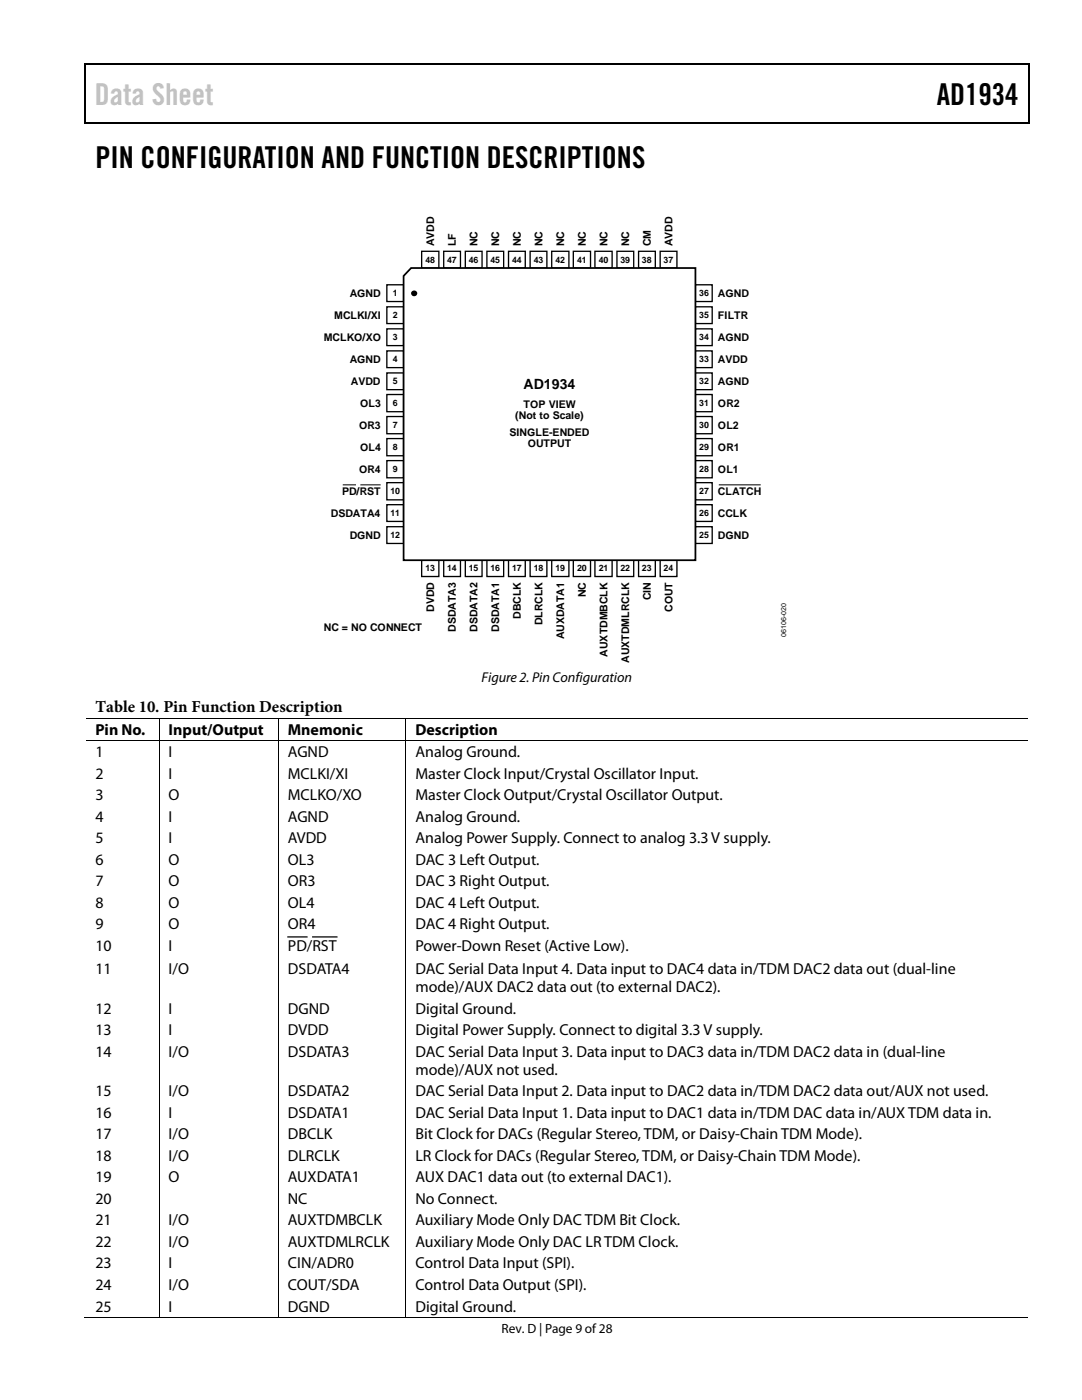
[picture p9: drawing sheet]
<svg xmlns="http://www.w3.org/2000/svg" width="216mm" height="279mm" viewBox="0 0 216 279" stroke-linecap="round" stroke-linejoin="round" font-family="sans-serif">
<path d="M16.9 12.7h.2v1h-.2zM16.9 12.7h.2v.3h-.2zM82.5 12.7h.3v.3h-.3zM205.1 12.7h.3v1h-.3zM205.1 12.7h.3v.3h-.3zM16.9 24.4h.2v.2h-.2zM82.3 24.4h.2v.2h-.2zM205.1 24.4h.3v.2h-.3z" fill="#000"/>
<path d="M17 13.7v10.7M17.1 12.8h65.4M82.8 12.8h122.3M205.2 13.7v10.7M17.1 24.5h188" fill="none" stroke="#000" stroke-width=".25"/>
<path d="M84.1 50.2h3.5v3.3h-3.5z" fill="#fff"/>
<path d="M84.1 50.2h3.5v3.3h-3.5z" fill="none" stroke="#000" stroke-width=".26"/>
<path d="M88.5 50.2h3.4v3.3h-3.4z" fill="#fff"/>
<path d="M88.5 50.2h3.4v3.3h-3.4z" fill="none" stroke="#000" stroke-width=".26"/>
<path d="M92.8 50.2h3.4v3.3h-3.4z" fill="#fff"/>
<path d="M92.8 50.2h3.4v3.3h-3.4z" fill="none" stroke="#000" stroke-width=".26"/>
<path d="M97.2 50.2h3.3v3.3h-3.3z" fill="#fff"/>
<path d="M97.2 50.2h3.3v3.3h-3.3z" fill="none" stroke="#000" stroke-width=".26"/>
<path d="M101.5 50.2h3.3v3.3h-3.3z" fill="#fff"/>
<path d="M101.5 50.2h3.3v3.3h-3.3z" fill="none" stroke="#000" stroke-width=".26"/>
<path d="M105.8 50.2h3.3v3.3h-3.3z" fill="#fff"/>
<path d="M105.8 50.2h3.3v3.3h-3.3z" fill="none" stroke="#000" stroke-width=".26"/>
<path d="M110.1 50.2h3.4v3.3h-3.4z" fill="#fff"/>
<path d="M110.1 50.2h3.4v3.3h-3.4z" fill="none" stroke="#000" stroke-width=".26"/>
<path d="M114.4 50.2h3.4v3.3h-3.4z" fill="#fff"/>
<path d="M114.4 50.2h3.4v3.3h-3.4z" fill="none" stroke="#000" stroke-width=".26"/>
<path d="M118.7 50.2h3.4v3.3h-3.4z" fill="#fff"/>
<path d="M118.7 50.2h3.4v3.3h-3.4z" fill="none" stroke="#000" stroke-width=".26"/>
<path d="M123.1 50.2h3.4v3.3h-3.4z" fill="#fff"/>
<path d="M123.1 50.2h3.4v3.3h-3.4z" fill="none" stroke="#000" stroke-width=".26"/>
<path d="M127.4 50.2h3.4v3.3h-3.4z" fill="#fff"/>
<path d="M127.4 50.2h3.4v3.3h-3.4z" fill="none" stroke="#000" stroke-width=".26"/>
<path d="M131.7 50.2h3.4v3.3h-3.4z" fill="#fff"/>
<path d="M131.7 50.2h3.4v3.3h-3.4z" fill="none" stroke="#000" stroke-width=".26"/>
<path d="M84.1 111.7h3.5v3.4h-3.5z" fill="#fff"/>
<path d="M84.1 111.7h3.5v3.4h-3.5z" fill="none" stroke="#000" stroke-width=".26"/>
<path d="M88.5 111.7h3.4v3.4h-3.4z" fill="#fff"/>
<path d="M88.5 111.7h3.4v3.4h-3.4z" fill="none" stroke="#000" stroke-width=".26"/>
<path d="M92.8 111.7h3.4v3.4h-3.4z" fill="#fff"/>
<path d="M92.8 111.7h3.4v3.4h-3.4z" fill="none" stroke="#000" stroke-width=".26"/>
<path d="M97.2 111.7h3.3v3.4h-3.3z" fill="#fff"/>
<path d="M97.2 111.7h3.3v3.4h-3.3z" fill="none" stroke="#000" stroke-width=".26"/>
<path d="M101.5 111.7h3.3v3.4h-3.3z" fill="#fff"/>
<path d="M101.5 111.7h3.3v3.4h-3.3z" fill="none" stroke="#000" stroke-width=".26"/>
<path d="M105.8 111.7h3.3v3.4h-3.3z" fill="#fff"/>
<path d="M105.8 111.7h3.3v3.4h-3.3z" fill="none" stroke="#000" stroke-width=".26"/>
<path d="M110.1 111.7h3.4v3.4h-3.4z" fill="#fff"/>
<path d="M110.1 111.7h3.4v3.4h-3.4z" fill="none" stroke="#000" stroke-width=".26"/>
<path d="M114.4 111.7h3.4v3.4h-3.4z" fill="#fff"/>
<path d="M114.4 111.7h3.4v3.4h-3.4z" fill="none" stroke="#000" stroke-width=".26"/>
<path d="M118.7 111.7h3.4v3.4h-3.4z" fill="#fff"/>
<path d="M118.7 111.7h3.4v3.4h-3.4z" fill="none" stroke="#000" stroke-width=".26"/>
<path d="M123.1 111.7h3.4v3.4h-3.4z" fill="#fff"/>
<path d="M123.1 111.7h3.4v3.4h-3.4z" fill="none" stroke="#000" stroke-width=".26"/>
<path d="M127.4 111.7h3.4v3.4h-3.4z" fill="#fff"/>
<path d="M127.4 111.7h3.4v3.4h-3.4z" fill="none" stroke="#000" stroke-width=".26"/>
<path d="M131.7 111.7h3.4v3.4h-3.4z" fill="#fff"/>
<path d="M131.7 111.7h3.4v3.4h-3.4z" fill="none" stroke="#000" stroke-width=".26"/>
<path d="M77.2 56.8h3.3v3.4h-3.3z" fill="#fff"/>
<path d="M77.2 56.8h3.3v3.4h-3.3z" fill="none" stroke="#000" stroke-width=".26"/>
<path d="M77.2 61.2h3.3v3.4h-3.3z" fill="#fff"/>
<path d="M77.2 61.2h3.3v3.4h-3.3z" fill="none" stroke="#000" stroke-width=".26"/>
<path d="M77.2 65.6h3.3v3.4h-3.3z" fill="#fff"/>
<path d="M77.2 65.6h3.3v3.4h-3.3z" fill="none" stroke="#000" stroke-width=".26"/>
<path d="M77.2 70h3.3v3.4h-3.3z" fill="#fff"/>
<path d="M77.2 70h3.3v3.4h-3.3z" fill="none" stroke="#000" stroke-width=".26"/>
<path d="M77.2 74.4h3.3v3.4h-3.3z" fill="#fff"/>
<path d="M77.2 74.4h3.3v3.4h-3.3z" fill="none" stroke="#000" stroke-width=".26"/>
<path d="M77.2 78.7h3.3v3.5h-3.3z" fill="#fff"/>
<path d="M77.2 78.7h3.3v3.5h-3.3z" fill="none" stroke="#000" stroke-width=".26"/>
<path d="M77.2 83.1h3.3v3.5h-3.3z" fill="#fff"/>
<path d="M77.2 83.1h3.3v3.5h-3.3z" fill="none" stroke="#000" stroke-width=".26"/>
<path d="M77.2 87.5h3.3v3.5h-3.3z" fill="#fff"/>
<path d="M77.2 87.5h3.3v3.5h-3.3z" fill="none" stroke="#000" stroke-width=".26"/>
<path d="M77.2 91.9h3.3v3.5h-3.3z" fill="#fff"/>
<path d="M77.2 91.9h3.3v3.5h-3.3z" fill="none" stroke="#000" stroke-width=".26"/>
<path d="M77.2 96.3h3.3v3.5h-3.3z" fill="#fff"/>
<path d="M77.2 96.3h3.3v3.5h-3.3z" fill="none" stroke="#000" stroke-width=".26"/>
<path d="M77.2 100.7h3.3v3.4h-3.3z" fill="#fff"/>
<path d="M77.2 100.7h3.3v3.4h-3.3z" fill="none" stroke="#000" stroke-width=".26"/>
<path d="M77.2 105.1h3.3v3.4h-3.3z" fill="#fff"/>
<path d="M77.2 105.1h3.3v3.4h-3.3z" fill="none" stroke="#000" stroke-width=".26"/>
<path d="M138.8 56.8h3.3v3.4h-3.3z" fill="#fff"/>
<path d="M138.8 56.8h3.3v3.4h-3.3z" fill="none" stroke="#000" stroke-width=".26"/>
<path d="M138.8 61.2h3.3v3.4h-3.3z" fill="#fff"/>
<path d="M138.8 61.2h3.3v3.4h-3.3z" fill="none" stroke="#000" stroke-width=".26"/>
<path d="M138.8 65.6h3.3v3.4h-3.3z" fill="#fff"/>
<path d="M138.8 65.6h3.3v3.4h-3.3z" fill="none" stroke="#000" stroke-width=".26"/>
<path d="M138.8 70h3.3v3.4h-3.3z" fill="#fff"/>
<path d="M138.8 70h3.3v3.4h-3.3z" fill="none" stroke="#000" stroke-width=".26"/>
<path d="M138.8 74.4h3.3v3.4h-3.3z" fill="#fff"/>
<path d="M138.8 74.4h3.3v3.4h-3.3z" fill="none" stroke="#000" stroke-width=".26"/>
<path d="M138.8 78.7h3.3v3.5h-3.3z" fill="#fff"/>
<path d="M138.8 78.7h3.3v3.5h-3.3z" fill="none" stroke="#000" stroke-width=".26"/>
<path d="M138.8 83.1h3.3v3.5h-3.3z" fill="#fff"/>
<path d="M138.8 83.1h3.3v3.5h-3.3z" fill="none" stroke="#000" stroke-width=".26"/>
<path d="M138.8 87.5h3.3v3.5h-3.3z" fill="#fff"/>
<path d="M138.8 87.5h3.3v3.5h-3.3z" fill="none" stroke="#000" stroke-width=".26"/>
<path d="M138.8 91.9h3.3v3.5h-3.3z" fill="#fff"/>
<path d="M138.8 91.9h3.3v3.5h-3.3z" fill="none" stroke="#000" stroke-width=".26"/>
<path d="M138.8 96.3h3.3v3.5h-3.3z" fill="#fff"/>
<path d="M138.8 96.3h3.3v3.5h-3.3z" fill="none" stroke="#000" stroke-width=".26"/>
<path d="M138.8 100.7h3.3v3.4h-3.3z" fill="#fff"/>
<path d="M138.8 100.7h3.3v3.4h-3.3z" fill="none" stroke="#000" stroke-width=".26"/>
<path d="M138.8 105.1h3.3v3.4h-3.3z" fill="#fff"/>
<path d="M138.8 105.1h3.3v3.4h-3.3z" fill="none" stroke="#000" stroke-width=".26"/>
<path d="M68.4 96.8h2.6M71.9 96.8h4.1M143.4 96.8h8.4" fill="none" stroke="#000" stroke-width=".2"/>
<path d="M82 53.5h56.8v58.3h-58.3v-56.7z" fill="#fff"/>
<path d="M82 53.5h56.8v58.3h-58.3v-56.7z" fill="none" stroke="#000" stroke-width=".35"/>
<g fill="#000">
<path d="M31.7 143.3h.1v.1h-.1zM31.7 147.8h.1v.2h-.1zM55.5 143.3h.2v.1h-.2zM55.5 147.8h.2v.2h-.2zM80.9 143.3h.2v.1h-.2zM80.9 147.8h.2v.2h-.2zM31.7 262.9h.1v.2h-.1zM55.5 262.9h.2v.2h-.2zM80.9 262.9h.2v.2h-.2z"/>
<circle cx="82.7" cy="58.5" r=".61"/>
</g>
<g fill="none" stroke="#000" stroke-width=".2">
<path d="M17.1 143.3h14.6M17.1 147.9h14.6M31.8 143.4v4.4M31.8 148v114.9M31.8 143.3h23.7M31.8 147.9h23.7M55.6 143.4v4.4M55.6 148v114.9M55.7 143.3h25.2M55.7 147.9h25.2M81 143.4v4.4M81 148v114.9"/>
<path d="M81.1 143.3h124M81.1 147.9h124M16.9 263h14.8M31.8 263h23.7M55.7 263h25.2M81.1 263h124"/>
</g>
<path d="M57.4 187h3.9M62.4 187h4.8" fill="none" stroke="#000" stroke-width=".25"/>
<text font-size="6" fill="#c1c1c1" x="18.9" y="20.9">Data Sheet</text>
<g font-size="6">
<text x="186.9" y="20.9">AD1934</text>
<text x="19" y="33.6">PIN CONFIGURATION AND FUNCTION DESCRIPTIONS</text>
</g>
<text font-size="3.3" x="19" y="142.1">Table 10. Pin Function Description</text>
<g font-size="3.2">
<text x="19" y="146.6">Pin No.</text>
<text x="33.7" y="146.6">Input/Output</text>
<text x="57.4" y="146.6">Mnemonic</text>
<text x="82.9" y="146.6">Description</text>
<text x="19" y="151.1">1</text>
<text x="19" y="155.4">2</text>
<text x="33.7" y="151.1">I</text>
<text x="33.7" y="155.4">I</text>
<text x="57.4" y="151.1">AGND</text>
<text x="57.4" y="155.4">MCLKI/XI</text>
<text x="82.9" y="151.1">Analog Ground.</text>
<text x="82.9" y="155.4">Master Clock Input/Crystal Oscillator Input.</text>
<text x="19" y="159.7">3</text>
<text x="33.7" y="159.7">O</text>
<text x="57.4" y="159.7">MCLKO/XO</text>
<text x="82.9" y="159.7">Master Clock Output/Crystal Oscillator Output.</text>
<text x="19" y="164">4</text>
<text x="33.7" y="164">I</text>
<text x="57.4" y="164">AGND</text>
<text x="82.9" y="164">Analog Ground.</text>
<text x="19" y="168.3">5</text>
<text x="19" y="172.6">6</text>
<text x="33.7" y="168.3">I</text>
<text x="33.7" y="172.6">O</text>
<text x="57.4" y="168.3">AVDD</text>
<text x="57.4" y="172.6">OL3</text>
<text x="82.9" y="168.3">Analog Power Supply. Connect to analog 3.3 V supply.</text>
<text x="82.9" y="172.6">DAC 3 Left Output.</text>
<text x="19" y="176.9">7</text>
<text x="33.7" y="176.9">O</text>
<text x="57.4" y="176.9">OR3</text>
<text x="82.9" y="176.9">DAC 3 Right Output.</text>
<text x="19" y="181.2">8</text>
<text x="19" y="185.5">9</text>
<text x="33.7" y="181.2">O</text>
<text x="33.7" y="185.5">O</text>
<text x="57.4" y="181.2">OL4</text>
<text x="57.4" y="185.5">OR4</text>
<text x="82.9" y="181.2">DAC 4 Left Output.</text>
<text x="82.9" y="185.5">DAC 4 Right Output.</text>
<text x="19" y="189.8">10</text>
<text x="33.7" y="189.8">I</text>
<text x="57.4" y="189.8">PD/RST</text>
<text x="82.9" y="189.8">Power-Down Reset (Active Low).</text>
<text x="19" y="194.4">11</text>
<text x="33.7" y="194.4">I/O</text>
<text x="57.4" y="194.4">DSDATA4</text>
<text x="82.9" y="194.4">DAC Serial Data Input 4. Data input to DAC4 data in/TDM DAC2 data out (dual-line</text>
<text x="19" y="202.3">12</text>
<text x="33.7" y="202.3">I</text>
<text x="57.4" y="202.3">DGND</text>
<text x="82.9" y="202.3">Digital Ground.</text>
<text x="82.9" y="198">mode)/AUX DAC2 data out (to external DAC2).</text>
<text x="19" y="206.6">13</text>
<text x="33.7" y="206.6">I</text>
<text x="57.4" y="206.6">DVDD</text>
<text x="82.9" y="206.6">Digital Power Supply. Connect to digital 3.3 V supply.</text>
<text x="19" y="210.9">14</text>
<text x="33.7" y="210.9">I/O</text>
<text x="57.4" y="210.9">DSDATA3</text>
<text x="82.9" y="210.9">DAC Serial Data Input 3. Data input to DAC3 data in/TDM DAC2 data in (dual-line</text>
<text x="82.9" y="214.5">mode)/AUX not used.</text>
<text x="19" y="218.8">15</text>
<text x="33.7" y="218.8">I/O</text>
<text x="57.4" y="218.8">DSDATA2</text>
<text x="82.9" y="218.8">DAC Serial Data Input 2. Data input to DAC2 data in/TDM DAC2 data out/AUX not used.</text>
<text x="19" y="223.1">16</text>
<text x="19" y="227.4">17</text>
<text x="33.7" y="223.1">I</text>
<text x="33.7" y="227.4">I/O</text>
<text x="57.4" y="223.1">DSDATA1</text>
<text x="57.4" y="227.4">DBCLK</text>
<text x="82.9" y="223.1">DAC Serial Data Input 1. Data input to DAC1 data in/TDM DAC data in/AUX TDM data in.</text>
<text x="82.9" y="227.4">Bit Clock for DACs (Regular Stereo, TDM, or Daisy-Chain TDM Mode).</text>
<text x="19" y="231.6">18</text>
<text x="33.7" y="231.6">I/O</text>
<text x="57.4" y="231.6">DLRCLK</text>
<text x="82.9" y="231.6">LR Clock for DACs (Regular Stereo, TDM, or Daisy-Chain TDM Mode).</text>
<text x="19" y="236">19</text>
<text x="33.7" y="236">O</text>
<text x="57.4" y="236">AUXDATA1</text>
<text x="82.9" y="236">AUX DAC1 data out (to external DAC1).</text>
<text x="19" y="240.2">20</text>
<text x="19" y="244.6">21</text>
<text x="33.7" y="244.6">I/O</text>
<text x="57.4" y="240.2">NC</text>
<text x="57.4" y="244.6">AUXTDMBCLK</text>
<text x="82.9" y="240.2">No Connect.</text>
<text x="82.9" y="244.6">Auxiliary Mode Only DAC TDM Bit Clock.</text>
<text x="19" y="248.8">22</text>
<text x="33.7" y="248.8">I/O</text>
<text x="57.4" y="248.8">AUXTDMLRCLK</text>
<text x="82.9" y="248.8">Auxiliary Mode Only DAC LR TDM Clock.</text>
<text x="19" y="253.2">23</text>
<text x="19" y="257.4">24</text>
<text x="33.7" y="253.2">I</text>
<text x="33.7" y="257.4">I/O</text>
<text x="57.4" y="253.2">CIN/ADR0</text>
<text x="57.4" y="257.4">COUT/SDA</text>
<text x="82.9" y="253.2">Control Data Input (SPI).</text>
<text x="82.9" y="257.4">Control Data Output (SPI).</text>
<text x="19" y="261.7">25</text>
<text x="33.7" y="261.7">I</text>
<text x="57.4" y="261.7">DGND</text>
<text x="82.9" y="261.7">Digital Ground.</text>
</g>
<g font-size="2.8">
<text x="104.5" y="77.7">AD1934</text>
<text x="96.1" y="136.1">Figure 2. Pin Configuration</text>
</g>
<text font-size="2.7" x="100.1" y="266">Rev. D | Page 9 of28</text>
<g font-size="2.1">
<text x="86.6" y="49.2" transform="rotate(-90 86.6 49.2)">AVDD</text>
<text x="90.9" y="49.2" transform="rotate(-90 90.9 49.2)">LF</text>
<text x="95.3" y="49.2" transform="rotate(-90 95.3 49.2)">NC</text>
<text x="99.6" y="49.2" transform="rotate(-90 99.6 49.2)">NC</text>
<text x="103.9" y="49.2" transform="rotate(-90 103.9 49.2)">NC</text>
<text x="108.2" y="49.2" transform="rotate(-90 108.2 49.2)">NC</text>
<text x="112.5" y="49.2" transform="rotate(-90 112.5 49.2)">NC</text>
<text x="116.9" y="49.2" transform="rotate(-90 116.9 49.2)">NC</text>
<text x="121.2" y="49.2" transform="rotate(-90 121.2 49.2)">NC</text>
<text x="125.5" y="49.2" transform="rotate(-90 125.5 49.2)">NC</text>
<text x="129.8" y="49.2" transform="rotate(-90 129.8 49.2)">CM</text>
<text x="134.2" y="49.2" transform="rotate(-90 134.2 49.2)">AVDD</text>
<text x="69.8" y="59.2">AGND</text>
<text x="143.3" y="59.2">AGND</text>
<text x="66.7" y="63.6">MCLKI/XI</text>
<text x="143.3" y="63.6">FILTR</text>
<text x="64.6" y="68">MCLKO/XO</text>
<text x="143.3" y="68">AGND</text>
<text x="69.8" y="72.4">AGND</text>
<text x="70" y="76.8">AVDD</text>
<text x="143.3" y="72.4">AVDD</text>
<text x="143.3" y="76.8">AGND</text>
<text x="71.9" y="81.1">OL3</text>
<text x="102.8" y="83.6">(Not to Scale)</text>
<text x="104.5" y="81.5">TOP VIEW</text>
<text x="143.3" y="81.1">OR2</text>
<text x="71.7" y="85.5">OR3</text>
<text x="71.9" y="89.9">OL4</text>
<text x="101.7" y="87.1">SINGLE-ENDED</text>
<text x="105.3" y="89.2">OUTPUT</text>
<text x="143.3" y="89.9">OR1</text>
<text x="143.3" y="85.5">OL2</text>
<text x="71.7" y="94.3">OR4</text>
<text x="143.3" y="94.3">OL1</text>
<text x="68.3" y="98.7">PD/RST</text>
<text x="143.3" y="98.7">CLATCH</text>
<text x="66" y="103.1">DSDATA4</text>
<text x="69.8" y="107.5">DGND</text>
<text x="143.3" y="107.5">DGND</text>
<text x="143.3" y="103.1">CCLK</text>
<text x="116.9" y="119.2" transform="rotate(-90 116.9 119.2)">NC</text>
<text x="129.8" y="119.8" transform="rotate(-90 129.8 119.8)">CIN</text>
<text x="64.6" y="125.9">NC = NO CONNECT</text>
<text x="86.6" y="122.1" transform="rotate(-90 86.6 122.1)">DVDD</text>
<text x="103.9" y="123.5" transform="rotate(-90 103.9 123.5)">DBCLK</text>
<text x="108.2" y="124.8" transform="rotate(-90 108.2 124.8)">DLRCLK</text>
<text x="134.2" y="122.1" transform="rotate(-90 134.2 122.1)">COUT</text>
<text x="90.9" y="126.1" transform="rotate(-90 90.9 126.1)">DSDATA3</text>
<text x="95.3" y="126.1" transform="rotate(-90 95.3 126.1)">DSDATA2</text>
<text x="99.6" y="126.1" transform="rotate(-90 99.6 126.1)">DSDATA1</text>
<text x="112.5" y="127.6" transform="rotate(-90 112.5 127.6)">AUXDATA1</text>
<text x="121.2" y="131" transform="rotate(-90 121.2 131)">AUXTDMBCLK</text>
<text x="125.5" y="132.3" transform="rotate(-90 125.5 132.3)">AUXTDMLRCLK</text>
</g>
<g font-size="1.8">
<text x="84.9" y="52.4">48</text>
<text x="89.2" y="52.4">47</text>
<text x="93.5" y="52.4">46</text>
<text x="97.8" y="52.4">45</text>
<text x="102.2" y="52.4">44</text>
<text x="106.5" y="52.4">43</text>
<text x="110.8" y="52.4">42</text>
<text x="115.1" y="52.4">41</text>
<text x="119.5" y="52.4">40</text>
<text x="123.8" y="52.4">39</text>
<text x="128.1" y="52.4">38</text>
<text x="132.4" y="52.4">37</text>
<text x="78.4" y="59.1">1</text>
<text x="139.5" y="59.1">36</text>
<text x="78.4" y="63.5">2</text>
<text x="139.5" y="63.5">35</text>
<text x="78.4" y="67.9">3</text>
<text x="139.5" y="67.9">34</text>
<text x="78.4" y="76.7">5</text>
<text x="78.4" y="72.3">4</text>
<text x="139.5" y="76.7">32</text>
<text x="139.5" y="72.3">33</text>
<text x="78.4" y="81.1">6</text>
<text x="139.5" y="81.1">31</text>
<text x="78.4" y="85.5">7</text>
<text x="78.4" y="89.8">8</text>
<text x="139.5" y="89.8">29</text>
<text x="139.5" y="85.5">30</text>
<text x="78.4" y="94.2">9</text>
<text x="139.5" y="94.2">28</text>
<text x="77.9" y="98.6">10</text>
<text x="139.5" y="98.6">27</text>
<text x="77.9" y="103">11</text>
<text x="77.9" y="107.4">12</text>
<text x="139.5" y="107.4">25</text>
<text x="139.5" y="103">26</text>
<text x="84.9" y="114">13</text>
<text x="89.2" y="114">14</text>
<text x="93.5" y="114">15</text>
<text x="97.8" y="114">16</text>
<text x="102.2" y="114">17</text>
<text x="106.5" y="114">18</text>
<text x="110.8" y="114">19</text>
<text x="115.1" y="114">20</text>
<text x="119.5" y="114">21</text>
<text x="123.8" y="114">22</text>
<text x="128.1" y="114">23</text>
<text x="132.4" y="114">24</text>
</g>
<text font-size="1.4" x="156.9" y="127.2" transform="rotate(-90 156.9 127.2)">06106-020</text>
</svg>
